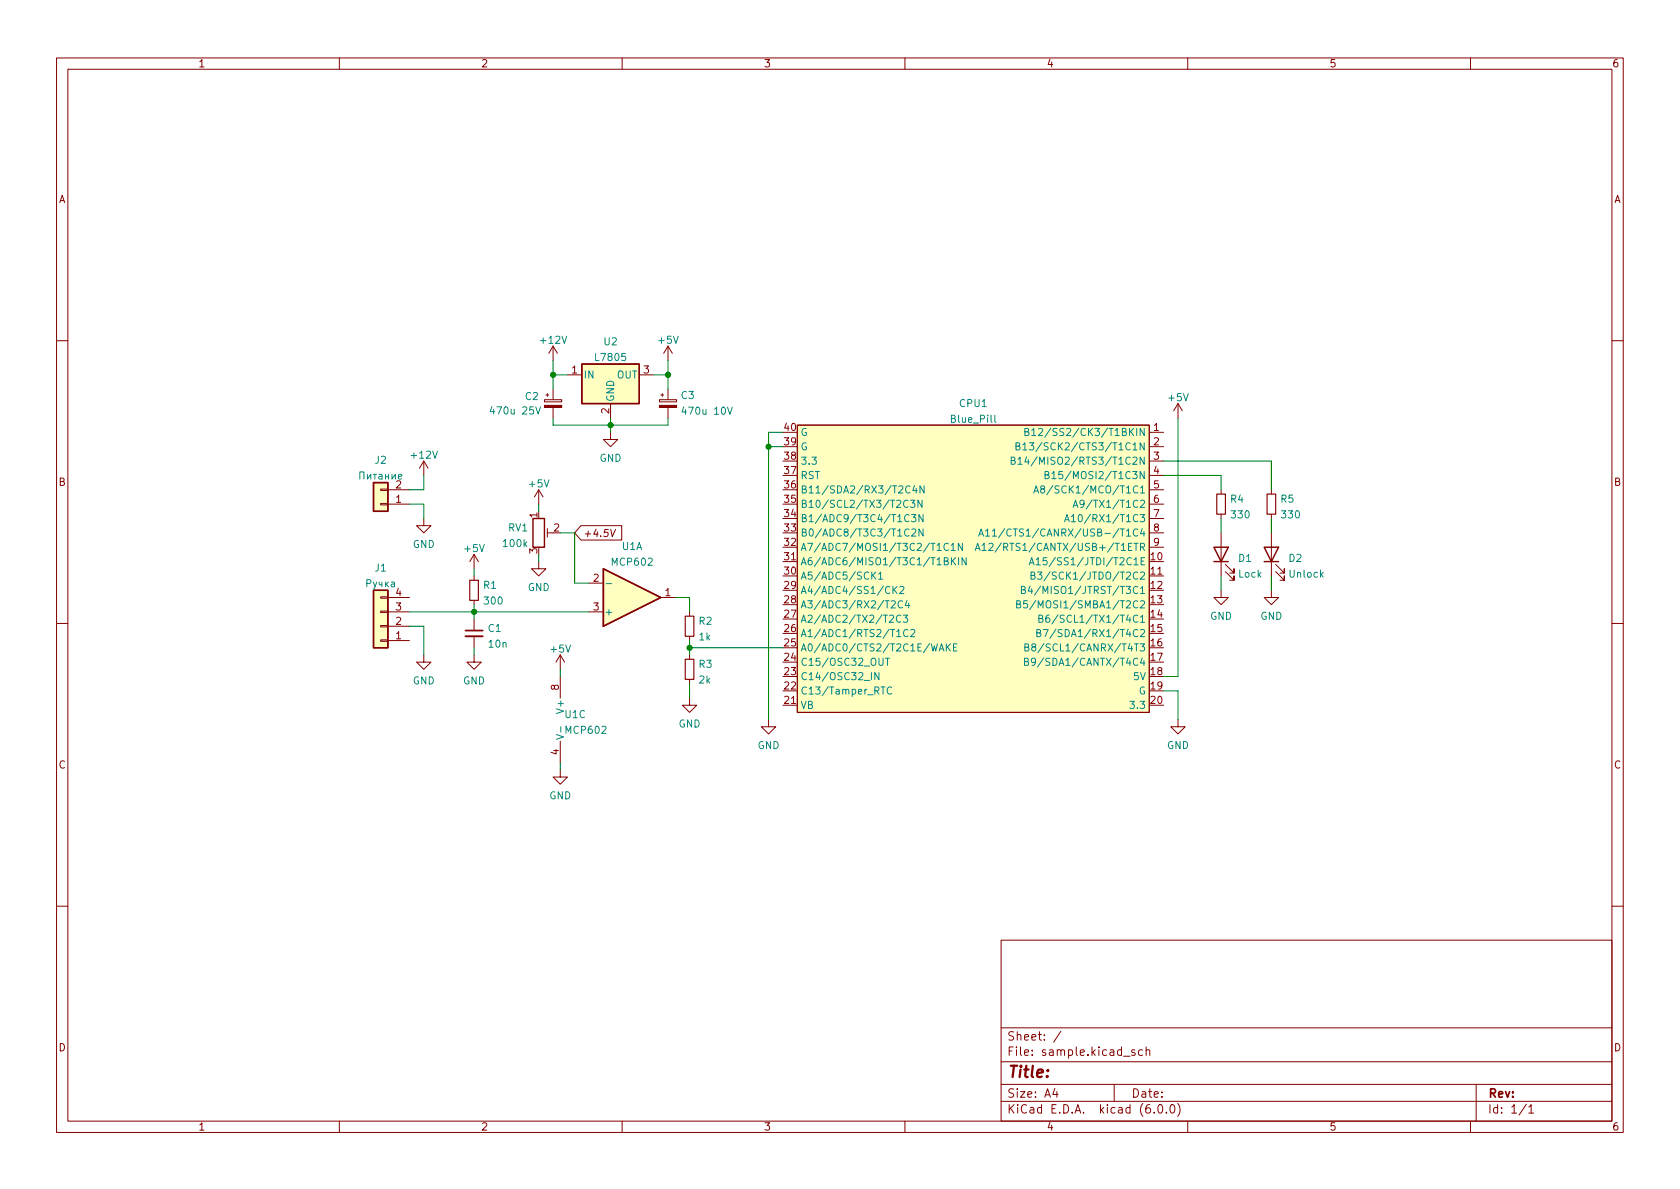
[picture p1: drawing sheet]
<svg xmlns="http://www.w3.org/2000/svg" width="297mm" height="210mm" viewBox="0 0 297 210" stroke-linecap="round" stroke-linejoin="round" font-family="sans-serif">
<g fill="none" stroke="#840000" stroke-width=".18">
<path d="M10 10.2h277v190.1h-277zM12 12.2h273v186.1h-273zM60 10.2v2M110 10.2v2M160 10.2v2M210 10.2v2M260 10.2v2M10 60.2h2M96.3 70.7h3v.4h-3zM96.5 69.8h.5M96.8 69.6v.5M97.8 61.2l-.8 1.3"/>
<path d="M97.8 61.2v2.5M97.8 68.8v1.9M97.8 72.1v1.8M97.8 61.2l.8 1.3M100.3 66.3h2.6M107.9 76.4v1.3h1.3l-1.3 1.3-1.2-1.3h1.2M107.9 71.4v2.5M113 66.3h2.6M116.6 70.7h3v.4h-3zM116.8 69.8h.5M117.1 69.6v.5M118.1 61.2l-.8 1.3"/>
<path d="M118.1 61.2v2.5M118.1 68.8v1.9M118.1 72.1v1.8M118.1 61.2l.8 1.3M141 75.2h62.2v50.8h-62.2zM203.2 76.4h2.5M203.2 79h2.5M208.3 71.4l-.8 1.2M208.3 71.4v2.5M208.3 71.4l.7 1.2M285 60.2h2M67.3 86.5h1.3v.2h-1.3z"/>
<path d="M67.3 89h1.3v.3h-1.3zM68.6 89.1h3.8M68.6 86.6h3.8M74.9 91.7v1.3h1.3l-1.3 1.2-1.2-1.2h1.2M74.9 81.5l-.7 1.3M74.9 81.5v2.6M74.9 81.5l.8 1.3M83.8 98v2.6M83.8 98l-.7 1.3M83.8 98l.8 1.3M95.2 99.3v1.3h1.3l-1.3 1.2-1.2-1.2h1.2M95.2 86.6l-.7 1.3"/>
<path d="M95.2 86.6v2.5M95.2 86.6l.8 1.3M96.8 93.5v1.5M96.8 94.2h1M102.7 93h7.2v2.5h-7.2l-1.1-1.3zM108 93.6l.3 1.3 .5-1.3M138.4 99.3h2.6M203.2 89.1h2.5M203.2 86.6h2.5M203.2 94.2h2.5M203.2 81.5h2.5M203.2 84.1h2.5"/>
<path d="M203.2 91.7h2.5M203.2 96.8h2.5M215.9 86.6v.8M215.9 90.9v.8M215.9 94.2v7.6M216.7 99.8l1.5 1.5v-.7v.7h-.8M224.8 86.6v.8M224.8 90.9v.8M224.8 94.2v7.6M225.6 99.8l1.5 1.5v-.7v.7h-.8M10 110.2h2M67.3 105.5h1.3v.3h-1.3z"/>
<path d="M67.3 108.1h1.3v.2h-1.3zM67.3 110.6h1.3v.3h-1.3zM67.3 113.2h1.3v.2h-1.3zM68.6 105.7h3.8M68.6 108.2h3.8M68.6 113.3h3.8M68.6 110.7h3.8M74.9 115.8v1.3h1.3l-1.3 1.3-1.2-1.3h1.2M83.8 115.8v1.3h1.3l-1.3 1.3-1.3-1.3h1.3M83.8 101.8v.8M83.8 106.2v.7M83.8 109.5v2"/>
<path d="M83.8 112.5v2M99.1 115.8l-.8 1.3M99.1 115.8v2.6M99.1 119.6v3.8M99.1 115.8l.7 1.3M104.1 103.1h2.6M104.1 108.2h2.6M116.8 105.7h2.6M121.9 108.2v.8M121.9 112.5v.8M121.9 115.8v.8M203.2 101.8h2.5"/>
<path d="M215.9 104.4v1.3h1.3l-1.3 1.2-1.3-1.2h1.3M216.7 101.1l1.5 1.5v-.8v.8h-.8M224.8 104.4v1.3h1.3l-1.3 1.2-1.3-1.2h1.3M225.6 101.1l1.5 1.5v-.8v.8h-.8M285 110.2h2M99.1 136.1v1.3h1.2l-1.2 1.3-1.3-1.3h1.3M99.1 131.1v3.8M121.9 123.4v1.3h1.3l-1.3 1.3-1.3-1.3h1.3M121.9 120.1v.8M135.9 127.2v1.3h1.3l-1.3 1.3-1.3-1.3h1.3M138.4 124.7h2.6M208.3 127.2v1.3h1.2l-1.2 1.3-1.3-1.3h1.3"/>
<path d="M10 160.2h2M177 166.3h108v32h-108zM285 160.2h2M60 198.3v2M110 198.3v2M160 198.3v2M177 194.8h108M177 191.8h108M177 187.8h108M177 181.8h108M186.5 192.5l-.4 1h1M186.9 193v1"/>
<path d="M187.6 182.4l-1.3 1.9M197 191.8v3M198.6 186.8h1.2M200.6 185.7l-.3-.1-.2 .2v.3l.5 .1v.4h-.5M202 185.7l-.4-.1-.3 .3v.4l.1 .3h.6M202.6 185.8l.3-.2 .3 .1 .1 .9M202.6 185.1v1.5M204.1 196.7v.1M204.9 195.4l.2-.1a.81 .81 0 0 1 .6 .7 .81 .81 0 0 1-.3 .8h-.2a.81 .81 0 0 1-.6-.6 .81 .81 0 0 1 .3-.8zM206.2 196.7v.1M207.1 195.4l.1-.1a.81 .81 0 0 1 .6 .7 .81 .81 0 0 1-.3 .8h-.1a.81 .81 0 0 1-.6-.6 .81 .81 0 0 1 .3-.8zM208.2 195.1a1.72 1.72 0 0 1 0 2.3"/>
<path d="M210 198.3v2M260 198.3v2M261 191.8v6.5M269.9 195.3l-1.3 1.9M270.3 195.8l.4-.5v1.5M270.3 196.8h.9"/>
</g>
<g fill="#ffffc2" stroke="#ffffc2" stroke-width=".18">
<path d="M66 85.3h2.6v5.1h-2.6z"/>
<path d="M106.7 100.6l10.1 5.1-10.1 5z"/>
<path d="M66 104.4h2.6v10.1h-2.6z"/>
<path d="M102.9 64.4h10.1v7h-10.1z"/>
<path d="M141 75.2h62.2v50.8h-62.2z"/>
</g>
<path d="M102.9 64.4h10.1v7h-10.1zM66 85.3h2.6v5.1h-2.6zM94.2 91.7h2.1v5.1h-2.1zM214.6 96.8h2.6l-1.3 2.5zM214.6 99.3h2.6M223.5 96.8h2.6l-1.3 2.5zM223.5 99.3h2.6M66 104.4h2.6v10.1h-2.6zM106.7 100.6l10.1 5.1-10.1 5z" fill="none" stroke="#840000" stroke-width=".25"/>
<g fill="none" stroke="#008484" stroke-width=".18">
<path d="M94.7 71.9l.4 1.3 .5-1.3M128.6 72l.5 1.3 .4-1.3M175.9 73.4v1.1l.2 .2M179.6 78.9l.6-.1 .1-.1-.1-.3-.6-.1v1.3h.5l.2-.2 .1-.3-.3-.2M180.8 78.7l.4-.4v1.3M180.8 79.6h.8M181.2 76.4l.6-.1 .1-.2-.1-.2-.6-.1v1.2h.5l.2-.1v-.3l-.3-.2M182 78.3h.8l-.4 .5 .3 .1v.5l-.2 .2-.5-.2M182.4 76.1l.4-.3v1.2M182.4 77h.7M183.6 75.9l.5-.1 .3 .3-.8 .9h.8M63.6 84.7v-1.2h.7v1.2"/>
<path d="M65 83.9v.8l.6-.8v.8M66 83.9h.6M66.3 83.9v.8M67 83.9h.5l.1 .8M67.6 84.2h-.5l-.2 .2 .2 .3h.5M68.2 84.3h.5M68.2 83.9v.8M68.7 83.9v.8M69.3 83.9v.8l.6-.8v.8M70.5 84.3l.6-.1-.1-.3h-.4l-.1 .2v.6h.5M160.5 88.6a.6 .6 0 0 0-.8 .4 .6 .6 0 0 0 .6 .7l.2-.1M160.7 93.7a.6 .6 0 0 0-.8 .4 .6 .6 0 0 0 .6 .7l.2-.1"/>
<path d="M160.7 91.1a.6 .6 0 0 0-.8 .4 .6 .6 0 0 0 .6 .8l.2-.2M160.9 86a.6 .6 0 0 0-.8 .5 .6 .6 0 0 0 .6 .7l.2-.1M161 88.5h.8l-.5 .4 .4 .2v.5l-.2 .1-.5-.1M161.1 91h.8l-.4 .5 .4 .1v.5l-.2 .2-.6-.2M161.2 93.7l.5-.2 .2 .4-.8 .9h.8M161.7 85.9l-.3 .9h.8M162 86.3v.9M163 88.5v1.2l-.7-1.2v1.2M163.2 93.5v1.3l-.7-1.3v1.3M163.2 91v1.3l-.7-1.3v1.3M163.4 85.9v1.3l-.7-1.3v1.3M165.7 97.3h.7"/>
<path d="M167 99.2h.5l.1-.2v-.3l-.6-.1v1.3h.4l.2-.1 .1-.3-.3-.3M167.7 96.2a.6 .6 0 0 0-.9 .4 .6 .6 0 0 0 .6 .7l.3-.1M168.2 96.4l.3-.3v1.2M168.2 97.3h.7M168.2 98.6v1.3M168.4 99.2l.5 .7M168.9 98.6l-.7 .7M169.5 98.6v1.3M170.2 96.1v1.2l-.8-1.2v1.2M170.8 98.6v1.3l-.7-1.3v1.3M172.4 97.3l.5-1.2 .4 1.2M172.6 97h.6"/>
<path d="M173 94.8l.5-1.3 .4 1.3M173.2 94.4h.6M173.6 96.4l.4-.3v1.2M173.6 97.3h.8M174.3 93.9l.3-.4v1.3M174.3 94.8h.7M174.9 96.2l.4-.1 .3 .3-.8 .9h.8M175.5 93.9l.3-.4v1.3M175.5 94.8h.7M177.6 93.5l-1 1.6M178.8 81.4h.5l.2-.2-.1-.2-.6-.2v1.3h.5l.2-.1v-.3l-.3-.3M180 81.2l.4-.4v1.3"/>
<path d="M180 82.1h.7M181.5 80.8l-.3 .9h.8M181.8 81.3v.8M182 99.9l.4-1.3 .4 1.3M182.1 99.5h.6M182.8 87.2l.4-1.3 .4 1.3M182.9 86.8h.6M183.2 99l.4-.4v1.3M183.2 99.9h.7M184.2 86.5l-.2-.3v-.2l.2-.1 .4 .1 .1 .2v.1l-.6 .2-.1 .2v.2l.2 .3 .4-.1 .1-.2v-.2l-.2-.2M184.8 84l.5-.1 .1-.2v-.2l-.6-.1v1.2h.5l.1-.1 .1-.3-.3-.2M185.1 98.6h-.6l-.1 .6 .2-.1 .4 .1 .1 .1v.5l-.2 .1-.5-.1"/>
<path d="M186 83.7l.3-.3v1.2M186 84.6h.7M186.2 85.9l-1.1 1.6M188.2 92.3l.4-1.3 .5 1.3M188.3 91.9h.6M189.4 91.4l.4-.4v1.3M189.4 92.3h.8M189.7 89.7l.5-1.2 .4 1.2M189.9 89.4h.6M191.7 89l-.3 .2h-.2l-.3-.2 .2-.5h.3l.2 .1a.84 .84 0 0 1-.3 1.1h-.2M64.9 103.2l.6-.1 .1-.2-.1-.3-.6-.1v1.3M66 102.9l.3 .9"/>
<path d="M66.6 102.9l-.4 1.2-.2 .1M67 102.9l.1 .4 .4 .1M67.5 102.9v.9M68.2 102.9v.9M68.3 103.3l.4 .5M68.7 102.9l-.5 .5M69.2 103h.5l.1 .8M69.8 103.2l-.5 .1-.1 .2 .1 .3 .5-.1M107.2 103.2h1M154.3 101.7l.6 .7M154.9 101.2l-.8 .7M155.3 101.5l.4-.3v1.2"/>
<path d="M155.3 102.4h.8M155.4 118.9v1.3l-.7-1.3v1.3M156.6 116.4h.7M156.9 116.4v1.3M157.3 108.9l.5-.1 .2 .3-.8 .9h.8M157.3 103.8a.6 .6 0 0 0-.8 .4 .6 .6 0 0 0 .6 .8l.2-.2M157.6 106.4l.5-.2 .2 .4-.8 .9h.8M157.9 103.7v1.3M158.1 104.2l.5 .8M158.5 112.6h.8M158.6 103.7l-.7 .7M159.1 103.8l.5-.1 .2 .4-.8 .9h.8"/>
<path d="M159.3 108.9a.6 .6 0 0 0-.9 .4 .6 .6 0 0 0 .6 .7l.3-.1M159.6 106.4a.6 .6 0 0 0-.9 .4 .6 .6 0 0 0 .6 .7l.3-.1M159.7 108.8h.8l-.4 .5 .3 .1v.5l-.2 .1-.5-.1M160.4 106.2l-.3 .9h.7M160.5 111.4a.6 .6 0 0 0-.8 .5 .6 .6 0 0 0 .6 .7l.2-.1M160.7 106.7v.8M161 111.4l.5-.1 .3 .4-.8 .9h.8M166 115.1l.5-1.2 .4 1.2M166.2 114.8h.6M167.3 113.9v1.2M167.5 114.4l.5 .7M168 113.9l-.7 .7"/>
<path d="M168.6 114.5h.4M169.2 113.9h-.6v1.2h.6M179.8 106.8h.5l.1-.2v-.2l-.6-.2v1.3h.4l.2-.1 .1-.3-.3-.3M180.6 104.3l.5-.1 .2-.1-.1-.3-.6-.1v1.3h.5l.2-.2v-.3l-.3-.2M181.1 117l.6-.1 .1-.1v-.3l-.7-.1v1.3h.5l.2-.2 .1-.3-.3-.2M181.2 114.5l.6-.1 .1-.2-.1-.2-.6-.1v1.2h.5l.2-.1v-.3l-.3-.2M181.6 106.2h-.6v.6l.1-.1 .5 .1 .1 .2-.1 .4-.2 .1-.4-.1M182.1 103.6l-.3 .9h.8M182.3 101.8l.5-.1 .2-.2-.1-.2-.6-.1v1.2h.5l.2-.1v-.3l-.3-.2M182.4 104.1v.9M182.7 114.4l-.3-.2 .1-.2 .2-.1h.3l.1 .2v.2l-.6 .2-.1 .1v.3l.3 .2h.3l.1-.2v-.4l-.2-.1M183.1 116.9l-.3 .3h-.2l-.2-.3 .1-.4 .3-.1 .2 .1a.84 .84 0 0 1-.3 1.2h-.2"/>
<path d="M183.1 106.2l-1 1.6M183.3 111.9h.6l.1-.2-.1-.3-.6-.1v1.3h.5l.2-.1v-.3l-.3-.3M183.4 101.2h.8l-.4 .4 .4 .2v.5l-.2 .1-.6-.1M183.7 109.4l.5-.1 .2-.2-.1-.2-.6-.1v1.2h.5l.2-.1v-.3l-.3-.2M184 103.6l-1.1 1.7M184.5 111.3h.8l-.5 1.3M184.6 113.8l-1.1 1.6M185.5 108.8h-.4a.86 .86 0 0 0 0 1.2l.5-.1v-.4l-.2-.2h-.3l-.2 .2M185.7 101.1l-1.1 1.6M186.7 111.3l-1.1 1.6M187.1 108.7l-1.1 1.6M98.4 129.9l1.2 .4-1.2 .4"/>
<path d="M99.2 128.5v1M155.8 121.5h.7M157.6 121.6a.6 .6 0 0 0-.8 .4 .6 .6 0 0 0 .6 .7l.2-.1"/>
</g>
<path d="M82.3 112.5h3" fill="none" stroke="#840000" stroke-width=".33"/>
<path d="M82.3 111.5h3" fill="none" stroke="#840000" stroke-width=".3"/>
<path d="M215.1 87.4h1.6v3.5h-1.6zM224 87.4h1.6v3.5h-1.6zM83.1 102.6h1.5v3.6h-1.5zM121.2 116.6h1.5v3.5h-1.5zM121.2 109h1.5v3.5h-1.5z" fill="none" stroke="#840000" stroke-width=".2"/>
<g fill="#840000" stroke="#840000" stroke-width=".18">
<path d="M96.3 71.7h3v.4h-3z"/>
<path d="M116.6 71.7h3v.4h-3z"/>
</g>
<g fill="none" stroke="#008400" stroke-width=".18">
<path d="M97.8 63.7v5.1M97.8 73.9v1.3h20.3v-1.3M97.8 66.3h2.5M107.9 73.9v2.5M115.6 66.3h2.5M118.1 63.7v5.1M135.9 79h2.5M138.4 76.4h-2.5v50.8M208.3 73.9v45.7h-2.6M72.4 89.1h2.5v2.6M74.9 84.1v2.5h-2.5M95.2 89.1v1.3"/>
<path d="M95.2 98v1.3M99.1 94.2h2.5v8.9h2.5M205.7 81.5h19.1v5.1M205.7 84.1h10.2v2.5M215.9 91.7v2.5M224.8 91.7v2.5M72.4 110.7h2.5v5.1M72.4 108.2h31.7M83.8 100.6v1.2M83.8 106.9v2.6M83.8 114.5v1.3M99.1 118.4v1.2"/>
<path d="M119.4 105.7h2.5v2.5M121.9 113.3v2.5M121.9 114.5h16.5M215.9 101.8v2.6M224.8 101.8v2.6M99.1 134.9v1.2M121.9 120.9v2.5M205.7 122.2h2.6v5"/>
</g>
<g fill="#008400" stroke="#008400" stroke-width=".18">
<circle cx="121.9" cy="114.5" r=".46"/>
<circle cx="97.8" cy="66.3" r=".46"/>
<circle cx="118.1" cy="66.3" r=".46"/>
<circle cx="107.9" cy="75.2" r=".46"/>
<circle cx="83.8" cy="108.2" r=".46"/>
<circle cx="135.9" cy="79" r=".46"/>
</g>
<text font-size="2.8" fill="#840000" x="178" y="190.6">Title:</text>
<g font-size="2.1" fill="#840000">
<text x="178" y="184">Sheet: /</text>
<text x="178" y="186.7">File: sample.kicad_sch</text>
<text x="178" y="196.9">KiCad E.D.A. kicad (6.0.0)</text>
<text x="178" y="194.1">Size: A4</text>
<text x="200" y="194.1">Date:</text>
<text x="263" y="194.1">Rev:</text>
<text x="263" y="196.9">Id: 1/1</text>
</g>
<g font-size="1.8" fill="#840000">
<text x="35" y="11.9">1</text>
<text x="85" y="11.9">2</text>
<text x="135" y="11.9">3</text>
<text x="185" y="11.9">4</text>
<text x="235" y="11.9">5</text>
<text x="285" y="11.9">6</text>
<text x="10.3" y="35.9">A</text>
<text x="285.3" y="35.9">A</text>
<text x="101.1" y="66">1</text>
<text x="113.8" y="66">3</text>
<text x="107.7" y="73.1" transform="rotate(-90 107.7 73.1)">2</text>
<text x="138.7" y="76.2">40</text>
<text x="204" y="76.2">1</text>
<text x="138.7" y="83.8">37</text>
<text x="138.7" y="81.3">38</text>
<text x="138.7" y="78.7">39</text>
<text x="204" y="78.7">2</text>
<text x="204" y="81.3">3</text>
<text x="204" y="83.8">4</text>
<text x="10.3" y="85.9">B</text>
<text x="70" y="88.9">1</text>
<text x="70" y="86.4">2</text>
<text x="138.7" y="88.9">35</text>
<text x="138.7" y="86.4">36</text>
<text x="204" y="86.4">5</text>
<text x="204" y="88.9">6</text>
<text x="285.3" y="85.9">B</text>
<text x="95" y="91.5" transform="rotate(-90 95 91.5)">1</text>
<text x="97.9" y="94">2</text>
<text x="103" y="95">+4.5V</text>
<text x="138.7" y="94">33</text>
<text x="138.7" y="91.4">34</text>
<text x="204" y="91.4">7</text>
<text x="204" y="94">8</text>
<text x="95" y="97.9" transform="rotate(-90 95 97.9)">3</text>
<text x="138.7" y="101.6">30</text>
<text x="138.7" y="99.1">31</text>
<text x="138.7" y="96.5">32</text>
<text x="203.5" y="99.1">10</text>
<text x="203.5" y="101.6">11</text>
<text x="204" y="96.5">9</text>
<text x="70" y="107.9">3</text>
<text x="70" y="105.4">4</text>
<text x="104.9" y="102.9">2</text>
<text x="104.9" y="107.9">3</text>
<text x="117.6" y="105.4">1</text>
<text x="138.7" y="106.7">28</text>
<text x="138.7" y="104.1">29</text>
<text x="203.5" y="104.1">12</text>
<text x="203.5" y="106.7">13</text>
<text x="70" y="113">1</text>
<text x="70" y="110.5">2</text>
<text x="138.7" y="111.8">26</text>
<text x="138.7" y="109.2">27</text>
<text x="203.5" y="109.2">14</text>
<text x="203.5" y="111.8">15</text>
<text x="138.7" y="119.4">23</text>
<text x="138.7" y="116.8">24</text>
<text x="138.7" y="114.3">25</text>
<text x="203.5" y="114.3">16</text>
<text x="203.5" y="116.8">17</text>
<text x="203.5" y="119.4">18</text>
<text x="98.8" y="122" transform="rotate(-90 98.8 122)">8</text>
<text x="138.7" y="124.5">21</text>
<text x="138.7" y="121.9">22</text>
<text x="203.5" y="121.9">19</text>
<text x="203.5" y="124.5">20</text>
<text x="10.3" y="135.9">C</text>
<text x="98.8" y="133.5" transform="rotate(-90 98.8 133.5)">4</text>
<text x="285.3" y="135.9">C</text>
<text x="10.3" y="185.9">D</text>
<text x="285.3" y="185.9">D</text>
<text x="35" y="199.9">1</text>
<text x="85" y="199.9">2</text>
<text x="135" y="199.9">3</text>
<text x="185" y="199.9">4</text>
<text x="235" y="199.9">5</text>
<text x="285" y="199.9">6</text>
</g>
<g font-size="1.8" fill="#008484">
<text x="95.7" y="60.8">+12V</text>
<text x="105.4" y="63.8">L7805</text>
<text x="106.8" y="61.1">U2</text>
<text x="116.5" y="60.8">+5V</text>
<text x="92.9" y="70.7">C2</text>
<text x="103.1" y="66.9">IN</text>
<text x="108.6" y="71.1" transform="rotate(-90 108.6 71.1)">GND</text>
<text x="109" y="66.9">OUT</text>
<text x="120.5" y="70.5">C3</text>
<text x="169.7" y="72">CPU1</text>
<text x="206.7" y="70.9">+5V</text>
<text x="87.2" y="73.3">470u 25V</text>
<text x="121.1" y="73.3">470u 10V</text>
<text x="141.5" y="77.1">G</text>
<text x="168.3" y="74.7">Blue_Pill</text>
<text x="184.7" y="77.1">B12/SS2/CK3/T1BKIN</text>
<text x="66.3" y="82">J2</text>
<text x="72.8" y="81.1">+12V</text>
<text x="106" y="81.6">GND</text>
<text x="141.5" y="82.2">3.3</text>
<text x="141.5" y="79.6">G</text>
<text x="182.3" y="82.2">B14/MISO2/RTS3/T1C2N</text>
<text x="183.1" y="79.6">B13/SCK2/CTS3/T1C1N</text>
<text x="93.7" y="86.2">+5V</text>
<text x="141.5" y="89.8">B10/SCL2/TX3/T2C3N</text>
<text x="141.5" y="87.2">B11/SDA2/RX3/T2C4N</text>
<text x="141.5" y="84.7">RST</text>
<text x="185.8" y="87.2">A8/SCK1/MCO/T1C1</text>
<text x="187.4" y="84.7">B15/MOSI2/T1C3N</text>
<text x="191.9" y="89.8">A9/TX1/T1C2</text>
<text x="217.6" y="88.9">R4</text>
<text x="226.5" y="88.9">R5</text>
<text x="89.9" y="94">RV1</text>
<text x="141.5" y="94.9">B0/ADC8/T3C3/T1C2N</text>
<text x="141.5" y="92.3">B1/ADC9/T3C4/T1C3N</text>
<text x="178" y="94.9">A11/CTS1/CANRX/USB-/T1C4</text>
<text x="190.7" y="92.3">A10/RX1/T1C3</text>
<text x="217.8" y="91.7">330</text>
<text x="226.7" y="91.7">330</text>
<text x="66.3" y="101.1">J1</text>
<text x="73" y="96.9">GND</text>
<text x="82.2" y="97.6">+5V</text>
<text x="89.1" y="96.7">100k</text>
<text x="108.3" y="100">MCP602</text>
<text x="110" y="97.2">U1A</text>
<text x="141.5" y="99.9">A6/ADC6/MISO1/T3C1/T1BKIN</text>
<text x="141.5" y="97.4">A7/ADC7/MOSI1/T3C2/T1C1N</text>
<text x="176.5" y="97.4">A12/RTS1/CANTX/USB+/T1ETR</text>
<text x="185.3" y="99.9">A15/SS1/JTDI/T2C1E</text>
<text x="219" y="99.4">D1</text>
<text x="227.9" y="99.4">D2</text>
<text x="85.5" y="104.1">R1</text>
<text x="85.7" y="106.9">300</text>
<text x="93.3" y="104.5">GND</text>
<text x="141.5" y="107.6">A3/ADC3/RX2/T2C4</text>
<text x="141.5" y="105">A4/ADC4/SS1/CK2</text>
<text x="141.5" y="102.5">A5/ADC5/SCK1</text>
<text x="182.9" y="107.6">B5/MOSI1/SMBA1/T2C2</text>
<text x="183.5" y="105">B4/MISO1/JTRST/T3C1</text>
<text x="185.2" y="102.5">B3/SCK1/JTDO/T2C2</text>
<text x="219" y="102.1">Lock</text>
<text x="228" y="102.1">Unlock</text>
<text x="86.3" y="111.7">C1</text>
<text x="106.8" y="108.8">+</text>
<text x="123.6" y="110.5">R2</text>
<text x="123.6" y="113.2">1k</text>
<text x="141.5" y="112.6">A1/ADC1/RTS2/T1C2</text>
<text x="141.5" y="110.1">A2/ADC2/TX2/T2C3</text>
<text x="186.5" y="112.6">B7/SDA1/RX1/T4C2</text>
<text x="186.9" y="110.1">B6/SCL1/TX1/T4C1</text>
<text x="213.9" y="109.6">GND</text>
<text x="222.8" y="109.6">GND</text>
<text x="86.5" y="114.5">10n</text>
<text x="97.5" y="115.4">+5V</text>
<text x="123.6" y="118.1">R3</text>
<text x="141.5" y="117.7">C15/OSC32_OUT</text>
<text x="141.5" y="115.2">A0/ADC0/CTS2/T2C1E/WAKE</text>
<text x="183.8" y="117.7">B9/SDA1/CANTX/T4C4</text>
<text x="184" y="115.2">B8/SCL1/CANRX/T4T3</text>
<text x="73" y="121">GND</text>
<text x="81.9" y="121">GND</text>
<text x="99.7" y="125.8" transform="rotate(-90 99.7 125.8)">V+</text>
<text x="123.6" y="120.9">2k</text>
<text x="141.5" y="125.3">VB</text>
<text x="141.5" y="122.8">C13/Tamper_RTC</text>
<text x="141.5" y="120.3">C14/OSC32_IN</text>
<text x="200.2" y="125.3">3.3</text>
<text x="200.5" y="120.3">5V</text>
<text x="201.3" y="122.8">G</text>
<text x="99.9" y="127">U1C</text>
<text x="100.1" y="129.8">MCP602</text>
<text x="120" y="128.6">GND</text>
<text x="133.9" y="132.4">GND</text>
<text x="206.3" y="132.4">GND</text>
<text x="97.1" y="141.3">GND</text>
</g>
</svg>
